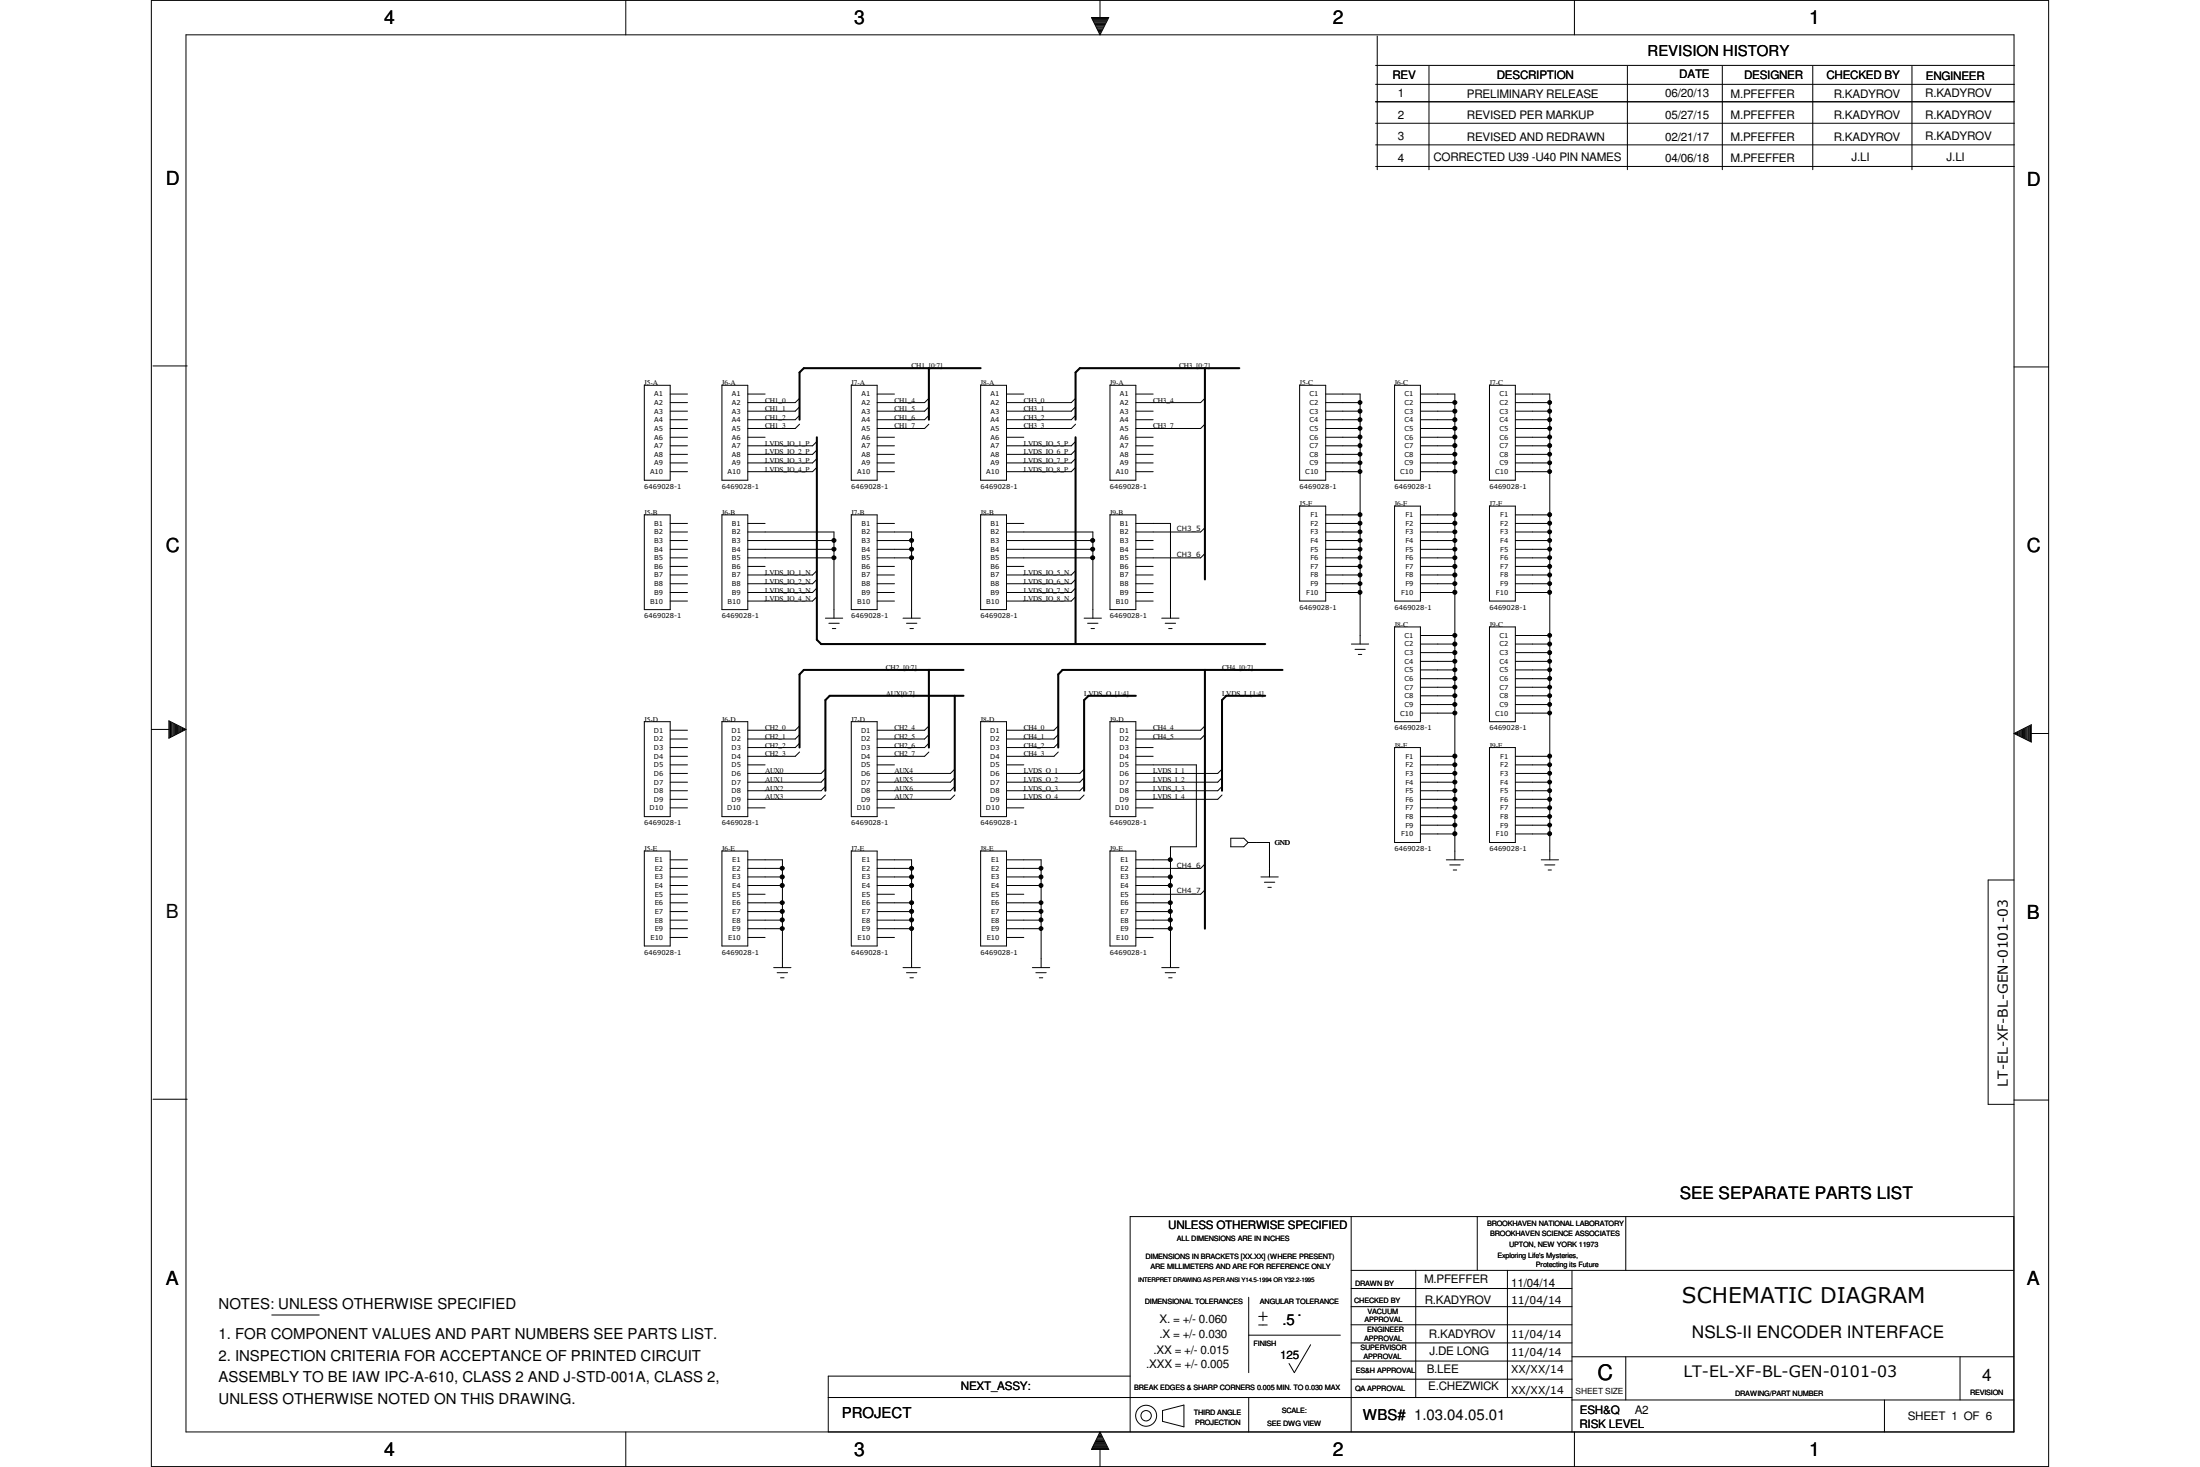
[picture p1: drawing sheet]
<svg xmlns="http://www.w3.org/2000/svg" width="457mm" height="305mm" viewBox="0 0 457 305" stroke-linecap="round" stroke-linejoin="round" font-family="sans-serif">
<g fill="none" stroke="#000" stroke-width=".21">
<path d="M31.5 .1h394.2v304.6h-394.2zM38.7 7.2h379.8v290.3h-379.8zM130 .1v7.1M226.8 3.6h3.6l-1.8 3.6zM227 3.9h3.2M227.1 4h3M227.2 4.2h2.8M227.2 4.4h2.7M227.4 4.5h2.5M227.4 4.7h2.3M227.5 4.9h2.2M227.6 5.1h2"/>
<path d="M227.7 5.2h1.8M227.8 5.4h1.6M227.9 5.6h1.4M228 5.8h1.2M228 6h1.2M228.1 6.2h.9M228.3 6.3h.6M228.3 6.5h.6M228.4 6.7h.4M228.5 6.9h.2M228.6 .1v3.5M228.6 6.9v.3"/>
<path d="M285.9 13.6h132.8M285.9 17.5h132.7M286.2 7.5v27.8M297 13.8v21.5M327.2 .1v7.1M338.2 13.8v21.5M357.9 13.8v21.5M376.7 13.8v21.5M397.3 13.8v21.5M285.9 21.1h132.7M285.9 25.6h132.7M285.9 30.1h132.7"/>
<path d="M285.9 34.6h132.7M31.8 76h7.1M418.5 76.2h7.2M133.9 80.1h5.4v19.7h-5.4zM139.3 81.9h3.6M139.3 83.7h3.6M139.3 85.4h3.6M139.3 87.2h3.6M139.3 89h3.6M139.3 90.8h3.6M139.3 92.6h3.6M139.3 94.4h3.6"/>
<path d="M139.3 96.2h3.6M139.3 98h3.6M150 80.1h5.4v19.7h-5.4zM155.4 81.9h3.6M155.4 90.8h3.6M166.2 82.8l-.9 .9h-9.9M166.2 84.5l-.9 .9h-9.9M166.2 86.3l-.9 .9h-9.9M166.2 88.1l-.9 .9h-9.9M169.8 91.7l-.9 .9h-13.5M169.8 93.5l-.9 .9h-13.5M169.8 95.3l-.9 .9h-13.5"/>
<path d="M169.8 97.1l-.9 .9h-13.5M176.9 80.1h5.4v19.7h-5.4zM182.3 81.9h3.6M182.3 90.8h3.6M182.3 92.6h3.6M182.3 94.4h3.6M182.3 96.2h3.6M182.3 98h3.6M193 82.8l-.8 .9h-9.9M193 84.5l-.8 .9h-9.9M193 86.3l-.8 .9h-9.9M193 88.1l-.8 .9h-9.9"/>
<path d="M203.8 80.1h5.4v19.7h-5.4zM209.2 81.9h3.6M209.2 90.8h3.6M223.5 82.8l-.9 .9h-13.4M223.5 84.5l-.9 .9h-13.4M223.5 86.3l-.9 .9h-13.4M223.5 88.1l-.9 .9h-13.4M223.5 91.7l-.9 .9h-13.4M223.5 93.5l-.9 .9h-13.4M223.5 95.3l-.9 .9h-13.4M223.5 97.1l-.9 .9h-13.4M230.7 80.1h5.4v19.7h-5.4z"/>
<path d="M236.1 81.9h3.5M236.1 85.4h3.5M236.1 87.2h3.5M236.1 90.8h3.5M236.1 92.6h3.5M236.1 94.4h3.5M236.1 96.2h3.5M236.1 98h3.5M250.4 82.8l-.9 .9h-13.4M250.4 88.1l-.9 .9h-13.4M270.1 80.1h5.4v19.7h-5.4zM275.5 81.9h7.2v51.9"/>
<path d="M275.5 83.7h7.2M275.5 85.4h7.2M275.5 87.2h7.2M275.5 89h7.2M275.5 90.8h7.2M275.5 92.6h7.2M275.5 94.4h7.2M275.5 96.2h7.2M275.5 98h7.2M289.8 80.1h5.4v19.7h-5.4zM295.2 81.9h7.1v96.7M295.2 83.7h7.1"/>
<path d="M295.2 85.4h7.1M295.2 87.2h7.1M295.2 89h7.1M295.2 90.8h7.1M295.2 92.6h7.1M295.2 94.4h7.1M295.2 96.2h7.1M295.2 98h7.1M309.5 80.1h5.4v19.7h-5.4zM314.9 81.9h7.2v96.7M314.9 83.7h7.2M314.9 85.4h7.2"/>
<path d="M314.9 87.2h7.2M314.9 89h7.2M314.9 90.8h7.2M314.9 92.6h7.2M314.9 94.4h7.2M314.9 96.2h7.2M314.9 98h7.2M133.9 107h5.4v19.7h-5.4zM139.3 108.8h3.6M139.3 110.5h3.6M139.3 112.3h3.6M139.3 114.1h3.6"/>
<path d="M139.3 115.9h3.6M139.3 117.7h3.6M139.3 119.5h3.6M150 107h5.4v19.7h-5.4zM155.4 108.8h3.6M155.4 110.5h17.9v17.9M155.4 112.3h17.9M155.4 114.1h17.9M155.4 115.9h17.9M155.4 117.7h3.6M169.8 118.6l-.9 .9h-13.5M176.9 107h5.4v19.7h-5.4z"/>
<path d="M182.3 108.8h3.6M182.3 110.5h7.1v17.9M182.3 112.3h7.1M182.3 114.1h7.1M182.3 115.9h7.1M182.3 117.7h3.6M182.3 119.5h3.6M203.8 107h5.4v19.7h-5.4zM209.2 108.8h3.6M209.2 110.5h17.9v17.9M209.2 112.3h17.9M209.2 114.1h17.9"/>
<path d="M209.2 115.9h17.9M209.2 117.7h3.6M223.5 118.6l-.9 .9h-13.4M230.7 107h5.4v19.7h-5.4zM236.1 108.8h7.1v19.6M236.1 112.3h3.5M236.1 114.1h3.5M236.1 117.7h3.5M236.1 119.5h3.5M250.4 109.6l-.9 .9h-13.4M250.4 115l-.9 .9h-13.4M270.1 105.2h5.4v19.7h-5.4z"/>
<path d="M275.5 107h7.2M275.5 108.8h7.2M275.5 110.5h7.2M275.5 112.3h7.2M275.5 114.1h7.2M275.5 115.9h7.2M275.5 117.7h7.2M275.5 119.5h7.2M289.8 105.2h5.4v19.7h-5.4zM295.2 107h7.1M295.2 108.8h7.1M295.2 110.5h7.1"/>
<path d="M295.2 112.3h7.1M295.2 114.1h7.1M295.2 115.9h7.1M295.2 117.7h7.1M295.2 119.5h7.1M309.5 105.2h5.4v19.7h-5.4zM314.9 107h7.2M314.9 108.8h7.2M314.9 110.5h7.2M314.9 112.3h7.2M314.9 114.1h7.2M314.9 115.9h7.2"/>
<path d="M314.9 117.7h7.2M314.9 119.5h7.2M139.3 121.3h3.6M139.3 123.1h3.6M139.3 124.9h3.6M169.8 120.4l-.9 .9h-13.5M169.8 122.2l-.9 .9h-13.5M169.8 124l-.9 .9h-13.5M171.5 128.4h3.6M172.3 129.5h2.1M173 130.6h.7M182.3 121.3h3.6"/>
<path d="M182.3 123.1h3.6M182.3 124.9h3.6M187.7 128.4h3.6M188.4 129.5h2.1M189.1 130.6h.7M223.5 120.4l-.9 .9h-13.4M223.5 122.2l-.9 .9h-13.4M223.5 124l-.9 .9h-13.4M225.3 128.4h3.6M226 129.5h2.2M226.7 130.6h.8M236.1 121.3h3.5"/>
<path d="M236.1 123.1h3.5M236.1 124.9h3.5M241.4 128.4h3.6M242.1 129.5h2.2M242.9 130.6h.7M275.5 121.3h7.2M275.5 123.1h7.2M280.8 133.8h3.6M281.6 134.9h2.1M282.3 136h.7M289.8 130.3h5.4v19.6h-5.4zM295.2 121.3h7.1"/>
<path d="M295.2 123.1h7.1M295.2 132h7.1M295.2 133.8h7.1M295.2 135.6h7.1M295.2 137.4h7.1M295.2 139.2h7.1M309.5 130.3h5.4v19.6h-5.4zM314.9 121.3h7.2M314.9 123.1h7.2M314.9 132h7.2M314.9 133.8h7.2M314.9 135.6h7.2"/>
<path d="M314.9 137.4h7.2M314.9 139.2h7.2M31.5 151.6h3.6M35.1 149.8l3.6 1.8-3.6 1.8zM35.3 149.9v3.3M35.4 150.1v3M35.6 150.2v2.8M35.8 150.2v2.8M36 150.3v2.5M36.2 150.4v2.3M36.3 150.5v2.2M36.5 150.6v2"/>
<path d="M36.7 150.7v1.8M36.9 150.8v1.6M37 150.8v1.5M37.2 151v1.2M37.4 151v1.1M37.5 151.1v1M37.8 151.2v.7M37.9 151.3v.5M38.1 151.4v.3M38.3 151.6h.3M38.3 151.5v.2M133.9 149.9h5.4v19.8h-5.4z"/>
<path d="M139.3 151.7h3.6M139.3 153.5h3.6M139.3 155.3h3.6M139.3 157.1h3.6M139.3 158.9h3.6M150 149.9h5.4v19.8h-5.4zM155.4 158.9h3.6M166.2 150.8l-.9 .9h-9.9M166.2 152.7l-.9 .8h-9.9M166.2 154.4l-.9 .9h-9.9M166.2 156.3l-.9 .8h-9.9M171.5 159.8l-.9 .9h-15.2"/>
<path d="M176.9 149.9h5.4v19.8h-5.4zM182.3 158.9h3.6M193 150.8l-.8 .9h-9.9M193 152.7l-.8 .8h-9.9M193 154.4l-.8 .9h-9.9M193 156.3l-.8 .8h-9.9M198.4 159.8l-.9 .9h-15.2M203.8 149.9h5.4v19.8h-5.4zM209.2 158.9h3.6M219.9 150.8l-.9 .9h-9.8M219.9 152.7l-.9 .8h-9.8M219.9 154.4l-.9 .9h-9.8"/>
<path d="M219.9 156.3l-.9 .8h-9.8M225.3 159.8l-.9 .9h-15.2M230.7 149.9h5.4v19.8h-5.4zM236.1 155.3h3.5M236.1 157.1h3.5M236.1 158.9h12.5v17h-5.4v25.1M250.4 150.8l-.9 .9h-13.4M250.4 152.7l-.9 .8h-13.4M254 159.8l-.9 .9h-17M289.8 155.3h5.4v19.7h-5.4zM295.2 157.1h7.1M295.2 158.9h7.1"/>
<path d="M295.2 141h7.1M295.2 142.8h7.1M295.2 144.6h7.1M295.2 146.4h7.1M295.2 148.2h7.1M309.5 155.3h5.4v19.7h-5.4zM314.9 157.1h7.2M314.9 158.9h7.2M314.9 141h7.2M314.9 142.8h7.2M314.9 144.6h7.2M314.9 146.4h7.2"/>
<path d="M314.9 148.2h7.2M418.5 152.4l3.6-1.8v3.6zM418.6 152.4h.3M418.9 152.3v.2M419.1 152.2v.4M419.3 152.1v.6M419.4 152.1v.6M419.7 152v.9M419.8 151.8v1.2M420 151.8v1.2M420.2 151.7v1.4M420.3 151.6v1.6"/>
<path d="M420.5 151.5v1.8M420.7 151.4v2M420.9 151.3v2.2M421 151.3v2.3M421.2 151.1v2.5M421.4 151.1v2.7M421.6 151v2.8M421.8 150.9v3M422 150.8v3.2M422.1 152.4h3.6M133.9 176.8h5.4v19.8h-5.4zM139.3 160.7h3.6"/>
<path d="M139.3 162.5h3.6M139.3 164.3h3.6M139.3 166.1h3.6M139.3 167.9h3.6M139.3 178.6h3.6M150 176.8h5.4v19.8h-5.4zM155.4 167.9h3.6M155.4 178.6h7.2v22.4M171.5 161.6l-.9 .9h-15.2M171.5 163.4l-.9 .9h-15.2M171.5 165.2l-.9 .9h-15.2M176.9 176.8h5.4v19.8h-5.4z"/>
<path d="M182.3 167.9h3.6M182.3 178.6h7.1v22.4M198.4 161.6l-.9 .9h-15.2M198.4 163.4l-.9 .9h-15.2M198.4 165.2l-.9 .9h-15.2M203.8 176.8h5.4v19.8h-5.4zM209.2 167.9h3.6M209.2 178.6h7.2v22.4M225.3 161.6l-.9 .9h-15.2M225.3 163.4l-.9 .9h-15.2M225.3 165.2l-.9 .9h-15.2M230.7 176.8h5.4v19.8h-5.4z"/>
<path d="M236.1 167.9h3.5M236.1 178.6h7.1M250.4 179.5l-.9 .9h-13.4M254 161.6l-.9 .9h-17M254 163.4l-.9 .9h-17M254 165.2l-.9 .9h-17M255.8 174.2h2.7l.9 .8-.9 .9h-2.7zM259.4 175h4.4v7.2M295.2 169.7h7.1M295.2 160.7h7.1M295.2 162.5h7.1M295.2 164.3h7.1"/>
<path d="M295.2 166.1h7.1M295.2 167.9h7.1M295.2 171.4h7.1M295.2 173.3h7.1M300.6 178.6h3.6M301.3 179.7h2.1M314.9 169.7h7.2M314.9 160.7h7.2M314.9 162.5h7.2M314.9 164.3h7.2M314.9 166.1h7.2M314.9 167.9h7.2"/>
<path d="M314.9 171.4h7.2M314.9 173.3h7.2M320.3 178.6h3.6M321 179.7h2.1M139.3 180.4h3.6M139.3 182.2h3.6M139.3 184h3.6M139.3 185.8h3.6M139.3 187.6h3.6M139.3 189.4h3.6M139.3 191.2h3.6M139.3 193h3.6"/>
<path d="M139.3 194.8h3.6M155.4 180.4h7.2M155.4 182.2h7.2M155.4 184h7.2M155.4 185.8h3.6M155.4 187.6h7.2M155.4 189.4h7.2M155.4 191.2h7.2M155.4 193h7.2M155.4 194.8h3.6M182.3 180.4h7.1M182.3 182.2h7.1"/>
<path d="M182.3 184h7.1M182.3 185.8h3.6M182.3 187.6h7.1M182.3 189.4h7.1M182.3 191.2h7.1M182.3 193h7.1M182.3 194.8h3.6M209.2 180.4h7.2M209.2 182.2h7.2M209.2 184h7.2M209.2 185.8h3.6M209.2 187.6h7.2"/>
<path d="M209.2 189.4h7.2M209.2 191.2h7.2M209.2 193h7.2M209.2 194.8h3.6M236.1 182.2h7.1M236.1 184h7.1M236.1 187.6h7.1M236.1 189.4h7.1M236.1 191.2h7.1M236.1 193h7.1M236.1 194.8h3.5M250.4 184.9l-.9 .9h-13.4"/>
<path d="M262 182.2h3.6M262.8 183.3h2.1M263.5 184.4h.7M302 180.8h.7M321.7 180.8h.7M418.5 182.8h-5.3v46.6h5.3M160.8 201h3.6M161.5 202.1h2.2M162.2 203.2h.7M187.7 201h3.6M188.4 202.1h2.1M189.1 203.2h.7"/>
<path d="M214.5 201h3.6M215.3 202.1h2.1M216 203.2h.7M241.4 201h3.6M242.1 202.1h2.2M242.9 203.2h.7M31.8 228.4h7.1M418.5 228.6h7.2M280.8 252.8v44.7M307 252.8v11.1M337.9 252.8v11.1M56.5 273.2h9.8"/>
<path d="M259.5 277.4h19.1M259.5 269.5v15.7M261.6 275.3h1.8M261.6 273.5h1.8M262.5 272.6v1.8M272.4 279.4l-3.4 5.8-1.1-1.9M280.8 267.7h45.9M280.8 275.3h45.9M280.8 271.5h45.9M280.8 279h45.9M280.8 263.9h137.7M294.2 263.9v26.5"/>
<path d="M313.3 263.9v26.5M326.7 263.9v33.6M130 297.5v7.2M172.1 290.4h154.6M227.5 299.9h2.2M227.6 299.7h2M227.7 299.5h1.8M227.8 299.3h1.6M227.9 299.2h1.4M228 299h1.2M228 298.8h1.2M228.1 298.6h.9"/>
<path d="M228.3 298.4h.6M228.3 298.3h.6M228.4 298.1h.4M228.5 297.9h.2M228.6 297.6v.3M228.6 297.5l1.8 3.7h-3.6zM234.9 285.9h-62.8v11.6M234.9 297.5v-44.7h183.6v44.7M241.6 293.1l4.4-1.2v4.6l-4.4-1.2zM259.5 290.4v7.1M280.8 286.6h45.9M280.8 282.8h45.9"/>
<path d="M326.7 281.9h91.8M326.7 290.9h91.8M327.2 297.5v7.2M337.9 281.9v9M391.6 290.9v6.6M407.3 281.9v9M227 300.9h3.2M227.1 300.8h3M227.2 300.6h2.8M227.2 300.4h2.7M227.4 300.2h2.5M227.4 300.1h2.3"/>
<path d="M228.6 301.2v3.5"/>
<circle cx="282.6" cy="90.8" r=".42"/>
<circle cx="282.6" cy="92.6" r=".42"/>
<circle cx="282.6" cy="87.2" r=".42"/>
<circle cx="282.6" cy="85.4" r=".42"/>
<circle cx="282.6" cy="96.2" r=".4"/>
<circle cx="282.6" cy="89" r=".4"/>
<circle cx="282.6" cy="98" r=".4"/>
<circle cx="282.6" cy="94.4" r=".4"/>
<circle cx="282.6" cy="83.6" r=".4"/>
<circle cx="302.3" cy="92.6" r=".43"/>
<circle cx="302.3" cy="90.8" r=".43"/>
<circle cx="302.3" cy="85.4" r=".43"/>
<circle cx="302.3" cy="87.2" r=".43"/>
<circle cx="302.4" cy="96.2" r=".42"/>
<circle cx="302.4" cy="98" r=".42"/>
<circle cx="302.4" cy="89" r=".42"/>
<circle cx="302.4" cy="83.6" r=".42"/>
<circle cx="302.4" cy="94.4" r=".42"/>
<circle cx="322" cy="85.4" r=".42"/>
<circle cx="322" cy="90.8" r=".42"/>
<circle cx="322" cy="87.2" r=".42"/>
<circle cx="322" cy="92.6" r=".42"/>
<circle cx="322" cy="98" r=".4"/>
<circle cx="322" cy="94.4" r=".4"/>
<circle cx="322" cy="96.2" r=".4"/>
<circle cx="322" cy="89" r=".4"/>
<circle cx="322" cy="83.6" r=".4"/>
<circle cx="173.3" cy="112.3" r=".42"/>
<circle cx="173.3" cy="114.1" r=".42"/>
<circle cx="173.3" cy="115.9" r=".42"/>
<circle cx="189.5" cy="112.3" r=".42"/>
<circle cx="189.5" cy="115.9" r=".42"/>
<circle cx="189.5" cy="114.1" r=".42"/>
<circle cx="227.1" cy="114.1" r=".42"/>
<circle cx="227.1" cy="115.9" r=".42"/>
<circle cx="227.1" cy="112.3" r=".42"/>
<circle cx="282.6" cy="106.9" r=".42"/>
<circle cx="282.6" cy="117.7" r=".42"/>
<circle cx="282.6" cy="108.7" r=".42"/>
<circle cx="282.6" cy="119.5" r=".42"/>
<circle cx="282.6" cy="110.5" r=".4"/>
<circle cx="282.6" cy="114.1" r=".4"/>
<circle cx="282.6" cy="112.3" r=".4"/>
<circle cx="282.6" cy="115.9" r=".4"/>
<circle cx="302.3" cy="108.7" r=".43"/>
<circle cx="302.3" cy="106.9" r=".43"/>
<circle cx="302.3" cy="119.5" r=".43"/>
<circle cx="302.3" cy="117.7" r=".43"/>
<circle cx="302.4" cy="114.1" r=".42"/>
<circle cx="302.4" cy="110.5" r=".42"/>
<circle cx="302.4" cy="115.9" r=".42"/>
<circle cx="302.4" cy="112.3" r=".42"/>
<circle cx="322" cy="119.5" r=".42"/>
<circle cx="322" cy="117.7" r=".42"/>
<circle cx="322" cy="106.9" r=".42"/>
<circle cx="322" cy="108.7" r=".42"/>
<circle cx="322" cy="112.3" r=".4"/>
<circle cx="322" cy="114.1" r=".4"/>
<circle cx="322" cy="110.5" r=".4"/>
<circle cx="322" cy="115.9" r=".4"/>
<circle cx="282.6" cy="123.1" r=".42"/>
<circle cx="282.6" cy="121.3" r=".4"/>
<circle cx="302.3" cy="133.8" r=".43"/>
<circle cx="302.3" cy="123.1" r=".43"/>
<circle cx="302.3" cy="135.6" r=".43"/>
<circle cx="302.4" cy="121.3" r=".42"/>
<circle cx="302.4" cy="137.4" r=".42"/>
<circle cx="302.4" cy="139.2" r=".42"/>
<circle cx="302.4" cy="132" r=".42"/>
<circle cx="322" cy="133.8" r=".42"/>
<circle cx="322" cy="135.6" r=".42"/>
<circle cx="322" cy="123.1" r=".42"/>
<circle cx="322" cy="137.4" r=".4"/>
<circle cx="322" cy="132" r=".4"/>
<circle cx="322" cy="121.3" r=".4"/>
<circle cx="322" cy="139.2" r=".4"/>
<circle cx="302.3" cy="141" r=".43"/>
<circle cx="302.3" cy="157.1" r=".43"/>
<circle cx="302.4" cy="146.4" r=".42"/>
<circle cx="302.4" cy="158.9" r=".42"/>
<circle cx="302.4" cy="148.1" r=".42"/>
<circle cx="302.4" cy="142.8" r=".42"/>
<circle cx="302.4" cy="144.5" r=".42"/>
<circle cx="322" cy="141" r=".42"/>
<circle cx="322" cy="157.1" r=".42"/>
<circle cx="322" cy="142.8" r=".4"/>
<circle cx="322" cy="158.9" r=".4"/>
<circle cx="322" cy="148.1" r=".4"/>
<circle cx="322" cy="146.4" r=".4"/>
<circle cx="322" cy="144.5" r=".4"/>
<circle cx="243.2" cy="178.6" r=".42"/>
<circle cx="302.3" cy="173.2" r=".43"/>
<circle cx="302.3" cy="166.1" r=".43"/>
<circle cx="302.3" cy="167.8" r=".43"/>
<circle cx="302.4" cy="164.3" r=".42"/>
<circle cx="302.4" cy="160.7" r=".42"/>
<circle cx="302.4" cy="171.4" r=".42"/>
<circle cx="302.4" cy="169.6" r=".42"/>
<circle cx="302.4" cy="162.5" r=".42"/>
<circle cx="322" cy="173.2" r=".42"/>
<circle cx="322" cy="166.1" r=".42"/>
<circle cx="322" cy="167.8" r=".42"/>
<circle cx="322" cy="171.4" r=".4"/>
<circle cx="322" cy="162.5" r=".4"/>
<circle cx="322" cy="169.6" r=".4"/>
<circle cx="322" cy="164.3" r=".4"/>
<circle cx="322" cy="160.7" r=".4"/>
<circle cx="162.6" cy="184" r=".43"/>
<circle cx="162.6" cy="182.2" r=".43"/>
<circle cx="162.6" cy="191.1" r=".43"/>
<circle cx="162.6" cy="189.4" r=".43"/>
<circle cx="162.6" cy="180.4" r=".42"/>
<circle cx="162.6" cy="187.6" r=".42"/>
<circle cx="162.6" cy="192.9" r=".42"/>
<circle cx="189.4" cy="184" r=".43"/>
<circle cx="189.4" cy="182.2" r=".43"/>
<circle cx="189.4" cy="191.1" r=".43"/>
<circle cx="189.4" cy="189.4" r=".43"/>
<circle cx="189.5" cy="187.6" r=".42"/>
<circle cx="189.5" cy="180.4" r=".42"/>
<circle cx="189.5" cy="192.9" r=".42"/>
<circle cx="216.3" cy="182.2" r=".42"/>
<circle cx="216.3" cy="189.4" r=".42"/>
<circle cx="216.3" cy="191.1" r=".42"/>
<circle cx="216.3" cy="184" r=".42"/>
<circle cx="216.3" cy="187.6" r=".4"/>
<circle cx="216.3" cy="180.4" r=".4"/>
<circle cx="216.3" cy="192.9" r=".4"/>
<circle cx="243.2" cy="191.1" r=".43"/>
<circle cx="243.2" cy="189.4" r=".43"/>
<circle cx="243.2" cy="184" r=".43"/>
<circle cx="243.2" cy="182.2" r=".43"/>
<circle cx="243.2" cy="187.6" r=".42"/>
<circle cx="243.2" cy="192.9" r=".42"/>
<circle cx="238.2" cy="294.1" r="1.08"/>
<circle cx="238.2" cy="294.1" r="2.18"/>
</g>
<g fill="#000">
<circle cx="282.6" cy="90.8" r=".42"/>
<circle cx="282.6" cy="92.6" r=".42"/>
<circle cx="282.6" cy="87.2" r=".42"/>
<circle cx="282.6" cy="85.4" r=".42"/>
<circle cx="282.6" cy="96.2" r=".4"/>
<circle cx="282.6" cy="89" r=".4"/>
<circle cx="282.6" cy="98" r=".4"/>
<circle cx="282.6" cy="94.4" r=".4"/>
<circle cx="282.6" cy="83.6" r=".4"/>
<circle cx="302.3" cy="92.6" r=".43"/>
<circle cx="302.3" cy="90.8" r=".43"/>
<circle cx="302.3" cy="85.4" r=".43"/>
<circle cx="302.3" cy="87.2" r=".43"/>
<circle cx="302.4" cy="96.2" r=".42"/>
<circle cx="302.4" cy="98" r=".42"/>
<circle cx="302.4" cy="89" r=".42"/>
<circle cx="302.4" cy="83.6" r=".42"/>
<circle cx="302.4" cy="94.4" r=".42"/>
<circle cx="322" cy="85.4" r=".42"/>
<circle cx="322" cy="90.8" r=".42"/>
<circle cx="322" cy="87.2" r=".42"/>
<circle cx="322" cy="92.6" r=".42"/>
<circle cx="322" cy="98" r=".4"/>
<circle cx="322" cy="94.4" r=".4"/>
<circle cx="322" cy="96.2" r=".4"/>
<circle cx="322" cy="89" r=".4"/>
<circle cx="322" cy="83.6" r=".4"/>
<circle cx="173.3" cy="112.3" r=".42"/>
<circle cx="173.3" cy="114.1" r=".42"/>
<circle cx="173.3" cy="115.9" r=".42"/>
<circle cx="189.5" cy="112.3" r=".42"/>
<circle cx="189.5" cy="115.9" r=".42"/>
<circle cx="189.5" cy="114.1" r=".42"/>
<circle cx="227.1" cy="114.1" r=".42"/>
<circle cx="227.1" cy="115.9" r=".42"/>
<circle cx="227.1" cy="112.3" r=".42"/>
<circle cx="282.6" cy="106.9" r=".42"/>
<circle cx="282.6" cy="117.7" r=".42"/>
<circle cx="282.6" cy="108.7" r=".42"/>
<circle cx="282.6" cy="119.5" r=".42"/>
<circle cx="282.6" cy="110.5" r=".4"/>
<circle cx="282.6" cy="114.1" r=".4"/>
<circle cx="282.6" cy="112.3" r=".4"/>
<circle cx="282.6" cy="115.9" r=".4"/>
<circle cx="302.3" cy="108.7" r=".43"/>
<circle cx="302.3" cy="106.9" r=".43"/>
<circle cx="302.3" cy="119.5" r=".43"/>
<circle cx="302.3" cy="117.7" r=".43"/>
<circle cx="302.4" cy="114.1" r=".42"/>
<circle cx="302.4" cy="110.5" r=".42"/>
<circle cx="302.4" cy="115.9" r=".42"/>
<circle cx="302.4" cy="112.3" r=".42"/>
<circle cx="322" cy="119.5" r=".42"/>
<circle cx="322" cy="117.7" r=".42"/>
<circle cx="322" cy="106.9" r=".42"/>
<circle cx="322" cy="108.7" r=".42"/>
<circle cx="322" cy="112.3" r=".4"/>
<circle cx="322" cy="114.1" r=".4"/>
<circle cx="322" cy="110.5" r=".4"/>
<circle cx="322" cy="115.9" r=".4"/>
<circle cx="282.6" cy="123.1" r=".42"/>
<circle cx="282.6" cy="121.3" r=".4"/>
<circle cx="302.3" cy="133.8" r=".43"/>
<circle cx="302.3" cy="123.1" r=".43"/>
<circle cx="302.3" cy="135.6" r=".43"/>
<circle cx="302.4" cy="121.3" r=".42"/>
<circle cx="302.4" cy="137.4" r=".42"/>
<circle cx="302.4" cy="139.2" r=".42"/>
<circle cx="302.4" cy="132" r=".42"/>
<circle cx="322" cy="133.8" r=".42"/>
<circle cx="322" cy="135.6" r=".42"/>
<circle cx="322" cy="123.1" r=".42"/>
<circle cx="322" cy="137.4" r=".4"/>
<circle cx="322" cy="132" r=".4"/>
<circle cx="322" cy="121.3" r=".4"/>
<circle cx="322" cy="139.2" r=".4"/>
<circle cx="302.3" cy="141" r=".43"/>
<circle cx="302.3" cy="157.1" r=".43"/>
<circle cx="302.4" cy="146.4" r=".42"/>
<circle cx="302.4" cy="158.9" r=".42"/>
<circle cx="302.4" cy="148.1" r=".42"/>
<circle cx="302.4" cy="142.8" r=".42"/>
<circle cx="302.4" cy="144.5" r=".42"/>
<circle cx="322" cy="141" r=".42"/>
<circle cx="322" cy="157.1" r=".42"/>
<circle cx="322" cy="142.8" r=".4"/>
<circle cx="322" cy="158.9" r=".4"/>
<circle cx="322" cy="148.1" r=".4"/>
<circle cx="322" cy="146.4" r=".4"/>
<circle cx="322" cy="144.5" r=".4"/>
<circle cx="243.2" cy="178.6" r=".42"/>
<circle cx="302.3" cy="173.2" r=".43"/>
<circle cx="302.3" cy="166.1" r=".43"/>
<circle cx="302.3" cy="167.8" r=".43"/>
<circle cx="302.4" cy="164.3" r=".42"/>
<circle cx="302.4" cy="160.7" r=".42"/>
<circle cx="302.4" cy="171.4" r=".42"/>
<circle cx="302.4" cy="169.6" r=".42"/>
<circle cx="302.4" cy="162.5" r=".42"/>
<circle cx="322" cy="173.2" r=".42"/>
<circle cx="322" cy="166.1" r=".42"/>
<circle cx="322" cy="167.8" r=".42"/>
<circle cx="322" cy="171.4" r=".4"/>
<circle cx="322" cy="162.5" r=".4"/>
<circle cx="322" cy="169.6" r=".4"/>
<circle cx="322" cy="164.3" r=".4"/>
<circle cx="322" cy="160.7" r=".4"/>
<circle cx="162.6" cy="184" r=".43"/>
<circle cx="162.6" cy="182.2" r=".43"/>
<circle cx="162.6" cy="191.1" r=".43"/>
<circle cx="162.6" cy="189.4" r=".43"/>
<circle cx="162.6" cy="180.4" r=".42"/>
<circle cx="162.6" cy="187.6" r=".42"/>
<circle cx="162.6" cy="192.9" r=".42"/>
<circle cx="189.4" cy="184" r=".43"/>
<circle cx="189.4" cy="182.2" r=".43"/>
<circle cx="189.4" cy="191.1" r=".43"/>
<circle cx="189.4" cy="189.4" r=".43"/>
<circle cx="189.5" cy="187.6" r=".42"/>
<circle cx="189.5" cy="180.4" r=".42"/>
<circle cx="189.5" cy="192.9" r=".42"/>
<circle cx="216.3" cy="182.2" r=".42"/>
<circle cx="216.3" cy="189.4" r=".42"/>
<circle cx="216.3" cy="191.1" r=".42"/>
<circle cx="216.3" cy="184" r=".42"/>
<circle cx="216.3" cy="187.6" r=".4"/>
<circle cx="216.3" cy="180.4" r=".4"/>
<circle cx="216.3" cy="192.9" r=".4"/>
<circle cx="243.2" cy="191.1" r=".43"/>
<circle cx="243.2" cy="189.4" r=".43"/>
<circle cx="243.2" cy="184" r=".43"/>
<circle cx="243.2" cy="182.2" r=".43"/>
<circle cx="243.2" cy="187.6" r=".42"/>
<circle cx="243.2" cy="192.9" r=".42"/>
</g>
<g fill="none" stroke="#000" stroke-width=".42">
<path d="M193 76.5v10.7M203.8 76.5h-36.8l-.8 .9v9.8M250.4 76.5v43.9M257.6 76.5h-33.2l-.9 .9v9.8M169.8 90.8v42.1l.8 .9h92.3M223.5 90.8v43M193 139.2v16.1M200.2 139.2h-33.2l-.8 .9v15.2M250.4 139.2v53.8M266.5 139.2h-45.7l-.9 .9v15.2M198.4 144.6v19.7M200.2 144.6h-27.8l-.9 .9v18.8"/>
<path d="M236.1 144.6h-9.9l-.9 .9v18.8M262.9 144.6h-8.1l-.8 .9v18.8"/>
</g>
<g font-size="4.5">
<text x="349.5" y="270.8">SCHEMATIC DIAGRAM</text>
<text x="332" y="286.8">C</text>
</g>
<g font-size="4">
<text x="79.8" y="5">4</text>
<text x="177.5" y="5">3</text>
<text x="277" y="5">2</text>
<text x="376" y="5">1</text>
<text x="34.5" y="38.4">D</text>
<text x="421.2" y="38.6">D</text>
<text x="34.5" y="114.6">C</text>
<text x="421.2" y="114.8">C</text>
<text x="34.5" y="190.8">B</text>
<text x="421.2" y="190.9">B</text>
<text x="34.5" y="266.9">A</text>
<text x="421.2" y="267.1">A</text>
<text x="79.8" y="302.5">4</text>
<text x="177.5" y="302.5">3</text>
<text x="277" y="302.5">2</text>
<text x="376" y="302.5">1</text>
</g>
<g font-size="3.6">
<text x="349.1" y="249.1">SEE SEPARATE PARTS LIST</text>
<text x="351.6" y="278.1">NSLS-II ENCODER INTERFACE</text>
<text x="411.9" y="286.9">4</text>
</g>
<text font-size="3.3" x="349.8" y="286.2">LT-EL-XF-BL-GEN-0101-03</text>
<g font-size="3.1">
<text x="342.4" y="11.7">REVISION HISTORY</text>
<text x="45.4" y="272">NOTES: UNLESS OTHERWISE SPECIFIED</text>
<text x="266.5" y="275.3">.5</text>
<text x="269.7" y="273.3">.</text>
<text x="45.4" y="278.3">1. FOR COMPONENT VALUES AND PART NUMBERS SEE PARTS LIST.</text>
<text x="45.4" y="287.2">ASSEMBLY TO BE IAW IPC-A-610, CLASS 2 AND J-STD-001A, CLASS 2,</text>
<text x="45.4" y="282.7">2. INSPECTION CRITERIA FOR ACCEPTANCE OF PRINTED CIRCUIT</text>
<text x="45.4" y="291.7">UNLESS OTHERWISE NOTED ON THIS DRAWING.</text>
<text x="174.9" y="294.6">PROJECT</text>
<text x="283.3" y="295">WBS# 1.03.04.05.01</text>
<text x="283.3" y="295">WBS#</text>
</g>
<text font-size="2.9" x="417.2" y="225.8" transform="rotate(-90 417.2 225.8)">LT-EL-XF-BL-GEN-0101-03</text>
<g font-size="2.4">
<text x="289.4" y="16.4">REV</text>
<text x="311.1" y="16.5">DESCRIPTION</text>
<text x="349" y="16.3">DATE</text>
<text x="362.5" y="16.5">DESIGNER</text>
<text x="379.6" y="16.5">CHECKED BY</text>
<text x="400.2" y="16.6">ENGINEER</text>
<text x="290.5" y="20.2">1</text>
<text x="304.8" y="20.3">PRELIMINARY RELEASE</text>
<text x="346" y="20.2">06/20/13</text>
<text x="359.7" y="20.3">M.PFEFFER</text>
<text x="381.1" y="20.3">R.KADYROV</text>
<text x="400.1" y="20.2">R.KADYROV</text>
<text x="290.5" y="24.7">2</text>
<text x="290.5" y="29.2">3</text>
<text x="304.8" y="29.3">REVISED AND REDRAWN</text>
<text x="304.8" y="24.8">REVISED PER MARKUP</text>
<text x="346" y="24.7">05/27/15</text>
<text x="346" y="29.2">02/21/17</text>
<text x="359.7" y="24.8">M.PFEFFER</text>
<text x="359.7" y="29.3">M.PFEFFER</text>
<text x="381.1" y="24.8">R.KADYROV</text>
<text x="381.1" y="29.3">R.KADYROV</text>
<text x="400.1" y="24.7">R.KADYROV</text>
<text x="400.1" y="29.2">R.KADYROV</text>
<text x="290.5" y="33.7">4</text>
<text x="297.9" y="33.5">CORRECTED U39 -U40 PIN NAMES</text>
<text x="346" y="33.7">04/06/18</text>
<text x="359.7" y="33.7">M.PFEFFER</text>
<text x="384.8" y="33.5">J.LI</text>
<text x="404.5" y="33.5">J.LI</text>
<text x="242.8" y="255.3">UNLESS OTHERWISE SPECIFIED</text>
<text x="296" y="266.7">M.PFEFFER</text>
<text x="314" y="267.3">11/04/14</text>
<text x="241" y="275">X. = +/- 0.060</text>
<text x="296.1" y="270.9">R.KADYROV</text>
<text x="239.7" y="281.2">.XX = +/- 0.015</text>
<text x="241" y="278">.X = +/- 0.030</text>
<text x="297" y="278.1">R.KADYROV</text>
<text x="297.1" y="281.6">J.DE LONG</text>
<text x="238.2" y="284.3">.XXX = +/- 0.005</text>
<text x="266" y="282.4">125</text>
<text x="296.5" y="285.2">B.LEE</text>
<text x="199.7" y="288.8">NEXT_ASSY:</text>
<text x="296.8" y="288.8">E.CHEZWICK</text>
<text x="328.3" y="293.8">ESH&amp;Q</text>
<text x="339.7" y="293.8">A2</text>
<text x="328.3" y="296.6">RISK LEVEL</text>
<text x="396.5" y="294.9">SHEET 1 OF 6</text>
</g>
<g font-size="2.2">
<text x="314" y="270.9">11/04/14</text>
<text x="314" y="278.1">11/04/14</text>
<text x="314" y="281.6">11/04/14</text>
<text x="314" y="285.2">XX/XX/14</text>
<text x="314" y="289.7">XX/XX/14</text>
</g>
<text font-size="1.7" x="327.4" y="289.7">SHEET SIZE</text>
<g font-size="1.5">
<text x="189.4" y="76.5">CH1_[0:7]</text>
<text x="245" y="76.5">CH3_[0:7]</text>
<text x="133.9" y="80.1">J5-A</text>
<text x="150" y="80.1">J6-A</text>
<text x="159" y="83.7">CH1_0</text>
<text x="176.9" y="80.1">J7-A</text>
<text x="185.9" y="83.7">CH1_4</text>
<text x="203.8" y="80.1">J8-A</text>
<text x="212.8" y="83.7">CH3_0</text>
<text x="230.7" y="80.1">J9-A</text>
<text x="239.6" y="83.7">CH3_4</text>
<text x="270.1" y="80.1">J5-C</text>
<text x="289.8" y="80.1">J6-C</text>
<text x="309.5" y="80.1">J7-C</text>
<text x="159" y="85.4">CH1_1</text>
<text x="159" y="87.2">CH1_2</text>
<text x="159" y="89">CH1_3</text>
<text x="185.9" y="87.2">CH1_6</text>
<text x="185.9" y="89">CH1_7</text>
<text x="185.9" y="85.4">CH1_5</text>
<text x="212.8" y="85.4">CH3_1</text>
<text x="212.8" y="87.2">CH3_2</text>
<text x="212.8" y="89">CH3_3</text>
<text x="239.6" y="89">CH3_7</text>
<text x="159" y="92.6">LVDS_IO_1_P</text>
<text x="159" y="94.4">LVDS_IO_2_P</text>
<text x="212.8" y="94.4">LVDS_IO_6_P</text>
<text x="212.8" y="92.6">LVDS_IO_5_P</text>
<text x="159" y="96.2">LVDS_IO_3_P</text>
<text x="159" y="98">LVDS_IO_4_P</text>
<text x="212.8" y="98">LVDS_IO_8_P</text>
<text x="212.8" y="96.2">LVDS_IO_7_P</text>
<text x="133.9" y="107">J5-B</text>
<text x="150" y="107">J6-B</text>
<text x="176.9" y="107">J7-B</text>
<text x="203.8" y="107">J8-B</text>
<text x="230.7" y="107">J9-B</text>
<text x="270.1" y="105.2">J5-F</text>
<text x="289.8" y="105.2">J6-F</text>
<text x="309.5" y="105.2">J7-F</text>
<text x="244.6" y="110.4">CH3_5</text>
<text x="159" y="119.5">LVDS_IO_1_N</text>
<text x="212.8" y="119.5">LVDS_IO_5_N</text>
<text x="244.6" y="115.7">CH3_6</text>
<text x="159" y="121.3">LVDS_IO_2_N</text>
<text x="159" y="123.1">LVDS_IO_3_N</text>
<text x="159" y="124.9">LVDS_IO_4_N</text>
<text x="212.8" y="124.9">LVDS_IO_8_N</text>
<text x="212.8" y="123.1">LVDS_IO_7_N</text>
<text x="212.8" y="121.3">LVDS_IO_6_N</text>
<text x="289.8" y="130.3">J8-C</text>
<text x="309.5" y="130.3">J9-C</text>
<text x="184.1" y="139.2">CH2_[0:7]</text>
<text x="254" y="139.2">CH4_[0:7]</text>
<text x="133.9" y="149.9">J5-D</text>
<text x="150" y="149.9">J6-D</text>
<text x="176.9" y="149.9">J7-D</text>
<text x="184.1" y="144.6">AUX[0:7]</text>
<text x="203.8" y="149.9">J8-D</text>
<text x="225.3" y="144.6">LVDS_O_[1:4]</text>
<text x="230.7" y="149.9">J9-D</text>
<text x="254" y="144.6">LVDS_I_[1:4]</text>
<text x="159" y="151.7">CH2_0</text>
<text x="159" y="153.5">CH2_1</text>
<text x="159" y="155.3">CH2_2</text>
<text x="185.9" y="151.7">CH2_4</text>
<text x="185.9" y="155.3">CH2_6</text>
<text x="185.9" y="153.5">CH2_5</text>
<text x="212.8" y="151.7">CH4_0</text>
<text x="212.8" y="153.5">CH4_1</text>
<text x="212.8" y="155.3">CH4_2</text>
<text x="239.6" y="151.7">CH4_4</text>
<text x="239.6" y="153.5">CH4_5</text>
<text x="289.8" y="155.3">J8-F</text>
<text x="309.5" y="155.3">J9-F</text>
<text x="159" y="160.7">AUX0</text>
<text x="159" y="157.1">CH2_3</text>
<text x="185.9" y="160.7">AUX4</text>
<text x="185.9" y="157.1">CH2_7</text>
<text x="212.8" y="157.1">CH4_3</text>
<text x="212.8" y="160.7">LVDS_O_1</text>
<text x="239.6" y="160.7">LVDS_I_1</text>
<text x="159" y="162.5">AUX1</text>
<text x="159" y="164.3">AUX2</text>
<text x="159" y="166.1">AUX3</text>
<text x="185.9" y="162.5">AUX5</text>
<text x="185.9" y="164.3">AUX6</text>
<text x="185.9" y="166.1">AUX7</text>
<text x="212.8" y="162.5">LVDS_O_2</text>
<text x="212.8" y="164.3">LVDS_O_3</text>
<text x="212.8" y="166.1">LVDS_O_4</text>
<text x="239.6" y="162.5">LVDS_I_2</text>
<text x="239.6" y="164.3">LVDS_I_3</text>
<text x="239.6" y="166.1">LVDS_I_4</text>
<text x="133.9" y="176.8">J5-E</text>
<text x="150" y="176.8">J6-E</text>
<text x="176.9" y="176.8">J7-E</text>
<text x="203.8" y="176.8">J8-E</text>
<text x="230.7" y="176.8">J9-E</text>
<text x="264.9" y="175.6">GND</text>
<text x="244.6" y="180.3">CH4_6</text>
<text x="244.6" y="185.6">CH4_7</text>
<text x="244.6" y="257.8">ALL DIMENSIONS ARE IN INCHES</text>
<text x="309" y="254.7">BROOKHAVEN NATIONAL LABORATORY</text>
<text x="309.7" y="256.8">BROOKHAVEN SCIENCE ASSOCIATES</text>
<text x="238" y="261.6">DIMENSIONS IN BRACKETS [XX.XX] (WHERE PRESENT)</text>
<text x="239.1" y="263.6">ARE MILLIMETERS AND ARE FOR REFERENCE ONLY</text>
<text x="311.2" y="261.4">Exploring Life's Mysteries,</text>
<text x="313.6" y="259">UPTON, NEW YORK 11973</text>
<text x="319.2" y="263.2">Protecting its Future</text>
<text x="281.6" y="267.1">DRAWN BY</text>
<text x="237.9" y="270.9">DIMENSIONAL TOLERANCES</text>
<text x="261.8" y="271">ANGULAR TOLERANCE</text>
<text x="281.4" y="270.7">CHECKED BY</text>
<text x="283.5" y="274.7">APPROVAL</text>
<text x="284.2" y="273">VACUUM</text>
<text x="260.5" y="279.7">FINISH</text>
<text x="282.7" y="280.6">SUPERVISOR</text>
<text x="283.5" y="278.6">APPROVAL</text>
<text x="284.1" y="276.8">ENGINEER</text>
<text x="281.8" y="285.2">ES&amp;H APPROVAL</text>
<text x="283.4" y="282.4">APPROVAL</text>
<text x="235.7" y="288.7">BREAK EDGES &amp; SHARP CORNERS 0.005 MIN. TO 0.030 MAX</text>
<text x="266.4" y="293.5">SCALE:</text>
<text x="281.6" y="289">QA APPROVAL</text>
<text x="360.6" y="290.1">DRAWING/PART NUMBER</text>
<text x="409.4" y="289.9">REVISION</text>
<text x="248.1" y="294">THIRD ANGLE</text>
<text x="248.4" y="296.1">PROJECTION</text>
<text x="263.3" y="296.2">SEE DWG VIEW</text>
</g>
<g font-size="1.4">
<text x="136" y="82.4">A1</text>
<text x="152.1" y="82.4">A1</text>
<text x="179" y="82.4">A1</text>
<text x="205.9" y="82.4">A1</text>
<text x="232.7" y="82.4">A1</text>
<text x="272.2" y="82.4">C1</text>
<text x="291.9" y="82.4">C1</text>
<text x="311.6" y="82.4">C1</text>
<text x="136" y="84.2">A2</text>
<text x="136" y="85.9">A3</text>
<text x="136" y="87.7">A4</text>
<text x="136" y="89.5">A5</text>
<text x="152.1" y="84.2">A2</text>
<text x="152.1" y="85.9">A3</text>
<text x="152.1" y="87.7">A4</text>
<text x="152.1" y="89.5">A5</text>
<text x="179" y="84.2">A2</text>
<text x="179" y="85.9">A3</text>
<text x="179" y="87.7">A4</text>
<text x="179" y="89.5">A5</text>
<text x="205.9" y="84.2">A2</text>
<text x="205.9" y="85.9">A3</text>
<text x="205.9" y="87.7">A4</text>
<text x="205.9" y="89.5">A5</text>
<text x="232.7" y="84.2">A2</text>
<text x="232.7" y="85.9">A3</text>
<text x="232.7" y="87.7">A4</text>
<text x="232.7" y="89.5">A5</text>
<text x="272.2" y="84.2">C2</text>
<text x="272.2" y="85.9">C3</text>
<text x="272.2" y="87.7">C4</text>
<text x="272.2" y="89.5">C5</text>
<text x="291.9" y="84.2">C2</text>
<text x="291.9" y="85.9">C3</text>
<text x="291.9" y="87.7">C4</text>
<text x="291.9" y="89.5">C5</text>
<text x="311.6" y="84.2">C2</text>
<text x="311.6" y="85.9">C3</text>
<text x="311.6" y="87.7">C4</text>
<text x="311.6" y="89.5">C5</text>
<text x="136" y="91.4">A6</text>
<text x="136" y="93.1">A7</text>
<text x="136" y="94.9">A8</text>
<text x="152.1" y="91.4">A6</text>
<text x="152.1" y="93.1">A7</text>
<text x="152.1" y="94.9">A8</text>
<text x="179" y="91.4">A6</text>
<text x="179" y="93.1">A7</text>
<text x="179" y="94.9">A8</text>
<text x="205.9" y="91.4">A6</text>
<text x="205.9" y="93.1">A7</text>
<text x="205.9" y="94.9">A8</text>
<text x="232.7" y="91.4">A6</text>
<text x="232.7" y="93.1">A7</text>
<text x="232.7" y="94.9">A8</text>
<text x="272.2" y="91.4">C6</text>
<text x="272.2" y="93.1">C7</text>
<text x="272.2" y="94.9">C8</text>
<text x="291.9" y="91.4">C6</text>
<text x="291.9" y="93.1">C7</text>
<text x="291.9" y="94.9">C8</text>
<text x="311.6" y="91.4">C6</text>
<text x="311.6" y="93.1">C7</text>
<text x="311.6" y="94.9">C8</text>
<text x="133.9" y="101.6">6469028-1</text>
<text x="135.1" y="98.5">A10</text>
<text x="136" y="96.7">A9</text>
<text x="150" y="101.6">6469028-1</text>
<text x="151.2" y="98.5">A10</text>
<text x="152.1" y="96.7">A9</text>
<text x="176.9" y="101.6">6469028-1</text>
<text x="178.1" y="98.5">A10</text>
<text x="179" y="96.7">A9</text>
<text x="203.8" y="101.6">6469028-1</text>
<text x="205" y="98.5">A10</text>
<text x="205.9" y="96.7">A9</text>
<text x="230.7" y="101.6">6469028-1</text>
<text x="231.9" y="98.5">A10</text>
<text x="232.7" y="96.7">A9</text>
<text x="270.1" y="101.6">6469028-1</text>
<text x="271.3" y="98.5">C10</text>
<text x="272.2" y="96.7">C9</text>
<text x="289.8" y="101.6">6469028-1</text>
<text x="291" y="98.5">C10</text>
<text x="291.9" y="96.7">C9</text>
<text x="309.5" y="101.6">6469028-1</text>
<text x="310.7" y="98.5">C10</text>
<text x="311.6" y="96.7">C9</text>
<text x="272.3" y="107.5">F1</text>
<text x="292.1" y="107.5">F1</text>
<text x="311.8" y="107.5">F1</text>
<text x="136" y="109.3">B1</text>
<text x="136" y="111">B2</text>
<text x="136" y="112.8">B3</text>
<text x="152.1" y="109.3">B1</text>
<text x="152.1" y="111">B2</text>
<text x="152.1" y="112.8">B3</text>
<text x="179" y="109.3">B1</text>
<text x="179" y="111">B2</text>
<text x="179" y="112.8">B3</text>
<text x="205.9" y="109.3">B1</text>
<text x="205.9" y="111">B2</text>
<text x="205.9" y="112.8">B3</text>
<text x="232.7" y="109.3">B1</text>
<text x="232.7" y="111">B2</text>
<text x="232.7" y="112.8">B3</text>
<text x="272.3" y="109.3">F2</text>
<text x="272.3" y="111">F3</text>
<text x="272.3" y="112.8">F4</text>
<text x="292.1" y="109.3">F2</text>
<text x="292.1" y="111">F3</text>
<text x="292.1" y="112.8">F4</text>
<text x="311.8" y="109.3">F2</text>
<text x="311.8" y="111">F3</text>
<text x="311.8" y="112.8">F4</text>
<text x="136" y="114.6">B4</text>
<text x="136" y="116.4">B5</text>
<text x="136" y="118.2">B6</text>
<text x="136" y="120">B7</text>
<text x="152.1" y="114.6">B4</text>
<text x="152.1" y="116.4">B5</text>
<text x="152.1" y="118.2">B6</text>
<text x="152.1" y="120">B7</text>
<text x="179" y="114.6">B4</text>
<text x="179" y="116.4">B5</text>
<text x="179" y="118.2">B6</text>
<text x="179" y="120">B7</text>
<text x="205.9" y="114.6">B4</text>
<text x="205.9" y="116.4">B5</text>
<text x="205.9" y="118.2">B6</text>
<text x="205.9" y="120">B7</text>
<text x="232.7" y="114.6">B4</text>
<text x="232.7" y="116.4">B5</text>
<text x="232.7" y="118.2">B6</text>
<text x="232.7" y="120">B7</text>
<text x="272.3" y="114.6">F5</text>
<text x="272.3" y="116.4">F6</text>
<text x="272.3" y="118.2">F7</text>
<text x="272.3" y="120">F8</text>
<text x="292.1" y="114.6">F5</text>
<text x="292.1" y="116.4">F6</text>
<text x="292.1" y="118.2">F7</text>
<text x="292.1" y="120">F8</text>
<text x="311.8" y="114.6">F5</text>
<text x="311.8" y="116.4">F6</text>
<text x="311.8" y="118.2">F7</text>
<text x="311.8" y="120">F8</text>
<text x="135.1" y="125.4">B10</text>
<text x="136" y="121.8">B8</text>
<text x="136" y="123.6">B9</text>
<text x="151.2" y="125.4">B10</text>
<text x="152.1" y="121.8">B8</text>
<text x="152.1" y="123.6">B9</text>
<text x="178.1" y="125.4">B10</text>
<text x="179" y="121.8">B8</text>
<text x="179" y="123.6">B9</text>
<text x="205" y="125.4">B10</text>
<text x="205.9" y="121.8">B8</text>
<text x="205.9" y="123.6">B9</text>
<text x="231.9" y="125.4">B10</text>
<text x="232.7" y="121.8">B8</text>
<text x="232.7" y="123.6">B9</text>
<text x="271.4" y="123.6">F10</text>
<text x="272.3" y="121.8">F9</text>
<text x="291.2" y="123.6">F10</text>
<text x="292.1" y="121.8">F9</text>
<text x="310.9" y="123.6">F10</text>
<text x="311.8" y="121.8">F9</text>
<text x="133.9" y="128.4">6469028-1</text>
<text x="150" y="128.4">6469028-1</text>
<text x="176.9" y="128.4">6469028-1</text>
<text x="203.8" y="128.4">6469028-1</text>
<text x="230.7" y="128.4">6469028-1</text>
<text x="270.1" y="126.7">6469028-1</text>
<text x="289.8" y="126.7">6469028-1</text>
<text x="309.5" y="126.7">6469028-1</text>
<text x="291.9" y="132.5">C1</text>
<text x="291.9" y="134.3">C2</text>
<text x="291.9" y="136.1">C3</text>
<text x="291.9" y="137.9">C4</text>
<text x="311.6" y="132.5">C1</text>
<text x="311.6" y="134.3">C2</text>
<text x="311.6" y="136.1">C3</text>
<text x="311.6" y="137.9">C4</text>
<text x="291.9" y="139.7">C5</text>
<text x="291.9" y="141.5">C6</text>
<text x="291.9" y="143.3">C7</text>
<text x="311.6" y="139.7">C5</text>
<text x="311.6" y="141.5">C6</text>
<text x="311.6" y="143.3">C7</text>
<text x="291" y="148.7">C10</text>
<text x="291.9" y="145.1">C8</text>
<text x="291.9" y="146.9">C9</text>
<text x="310.7" y="148.7">C10</text>
<text x="311.6" y="145.1">C8</text>
<text x="311.6" y="146.9">C9</text>
<text x="135.9" y="152.2">D1</text>
<text x="135.9" y="154.1">D2</text>
<text x="135.9" y="155.8">D3</text>
<text x="152" y="152.2">D1</text>
<text x="152" y="154.1">D2</text>
<text x="152" y="155.8">D3</text>
<text x="178.9" y="152.2">D1</text>
<text x="178.9" y="154.1">D2</text>
<text x="178.9" y="155.8">D3</text>
<text x="205.8" y="152.2">D1</text>
<text x="205.8" y="154.1">D2</text>
<text x="205.8" y="155.8">D3</text>
<text x="232.7" y="152.2">D1</text>
<text x="232.7" y="154.1">D2</text>
<text x="232.7" y="155.8">D3</text>
<text x="289.8" y="151.7">6469028-1</text>
<text x="309.5" y="151.7">6469028-1</text>
<text x="135.9" y="157.6">D4</text>
<text x="135.9" y="159.4">D5</text>
<text x="135.9" y="161.2">D6</text>
<text x="152" y="157.6">D4</text>
<text x="152" y="159.4">D5</text>
<text x="152" y="161.2">D6</text>
<text x="178.9" y="157.6">D4</text>
<text x="178.9" y="159.4">D5</text>
<text x="178.9" y="161.2">D6</text>
<text x="205.8" y="157.6">D4</text>
<text x="205.8" y="159.4">D5</text>
<text x="205.8" y="161.2">D6</text>
<text x="232.7" y="157.6">D4</text>
<text x="232.7" y="159.4">D5</text>
<text x="232.7" y="161.2">D6</text>
<text x="292.1" y="157.6">F1</text>
<text x="292.1" y="159.4">F2</text>
<text x="292.1" y="161.2">F3</text>
<text x="311.8" y="157.6">F1</text>
<text x="311.8" y="159.4">F2</text>
<text x="311.8" y="161.2">F3</text>
<text x="135.9" y="163">D7</text>
<text x="135.9" y="164.8">D8</text>
<text x="135.9" y="166.6">D9</text>
<text x="152" y="163">D7</text>
<text x="152" y="164.8">D8</text>
<text x="152" y="166.6">D9</text>
<text x="178.9" y="163">D7</text>
<text x="178.9" y="164.8">D8</text>
<text x="178.9" y="166.6">D9</text>
<text x="205.8" y="163">D7</text>
<text x="205.8" y="164.8">D8</text>
<text x="205.8" y="166.6">D9</text>
<text x="232.7" y="163">D7</text>
<text x="232.7" y="164.8">D8</text>
<text x="232.7" y="166.6">D9</text>
<text x="292.1" y="163">F4</text>
<text x="292.1" y="164.8">F5</text>
<text x="292.1" y="166.6">F6</text>
<text x="311.8" y="163">F4</text>
<text x="311.8" y="164.8">F5</text>
<text x="311.8" y="166.6">F6</text>
<text x="133.9" y="171.4">6469028-1</text>
<text x="135" y="168.4">D10</text>
<text x="150" y="171.4">6469028-1</text>
<text x="151.1" y="168.4">D10</text>
<text x="176.9" y="171.4">6469028-1</text>
<text x="178.1" y="168.4">D10</text>
<text x="203.8" y="171.4">6469028-1</text>
<text x="204.9" y="168.4">D10</text>
<text x="230.7" y="171.4">6469028-1</text>
<text x="231.8" y="168.4">D10</text>
<text x="291.2" y="173.8">F10</text>
<text x="292.1" y="168.4">F7</text>
<text x="292.1" y="170.2">F8</text>
<text x="292.1" y="172">F9</text>
<text x="310.9" y="173.8">F10</text>
<text x="311.8" y="168.4">F7</text>
<text x="311.8" y="170.2">F8</text>
<text x="311.8" y="172">F9</text>
<text x="136.1" y="179.2">E1</text>
<text x="152.2" y="179.2">E1</text>
<text x="179.1" y="179.2">E1</text>
<text x="206" y="179.2">E1</text>
<text x="232.8" y="179.2">E1</text>
<text x="289.8" y="176.8">6469028-1</text>
<text x="309.5" y="176.8">6469028-1</text>
<text x="136.1" y="180.9">E2</text>
<text x="136.1" y="182.7">E3</text>
<text x="136.1" y="184.5">E4</text>
<text x="152.2" y="180.9">E2</text>
<text x="152.2" y="182.7">E3</text>
<text x="152.2" y="184.5">E4</text>
<text x="179.1" y="180.9">E2</text>
<text x="179.1" y="182.7">E3</text>
<text x="179.1" y="184.5">E4</text>
<text x="206" y="180.9">E2</text>
<text x="206" y="182.7">E3</text>
<text x="206" y="184.5">E4</text>
<text x="232.8" y="180.9">E2</text>
<text x="232.8" y="182.7">E3</text>
<text x="232.8" y="184.5">E4</text>
<text x="136.1" y="186.3">E5</text>
<text x="136.1" y="188.1">E6</text>
<text x="136.1" y="189.9">E7</text>
<text x="136.1" y="191.7">E8</text>
<text x="152.2" y="186.3">E5</text>
<text x="152.2" y="188.1">E6</text>
<text x="152.2" y="189.9">E7</text>
<text x="152.2" y="191.7">E8</text>
<text x="179.1" y="186.3">E5</text>
<text x="179.1" y="188.1">E6</text>
<text x="179.1" y="189.9">E7</text>
<text x="179.1" y="191.7">E8</text>
<text x="206" y="186.3">E5</text>
<text x="206" y="188.1">E6</text>
<text x="206" y="189.9">E7</text>
<text x="206" y="191.7">E8</text>
<text x="232.8" y="186.3">E5</text>
<text x="232.8" y="188.1">E6</text>
<text x="232.8" y="189.9">E7</text>
<text x="232.8" y="191.7">E8</text>
<text x="135.2" y="195.3">E10</text>
<text x="136.1" y="193.5">E9</text>
<text x="151.3" y="195.3">E10</text>
<text x="152.2" y="193.5">E9</text>
<text x="178.2" y="195.3">E10</text>
<text x="179.1" y="193.5">E9</text>
<text x="205.1" y="195.3">E10</text>
<text x="206" y="193.5">E9</text>
<text x="231.9" y="195.3">E10</text>
<text x="232.8" y="193.5">E9</text>
<text x="133.9" y="198.3">6469028-1</text>
<text x="150" y="198.3">6469028-1</text>
<text x="176.9" y="198.3">6469028-1</text>
<text x="203.8" y="198.3">6469028-1</text>
<text x="230.7" y="198.3">6469028-1</text>
</g>
<text font-size="1.3" x="236.5" y="266.3">INTERPRET DRAWING AS PER ANSI Y14.5-1994 OR Y32.2-1995</text>
</svg>
